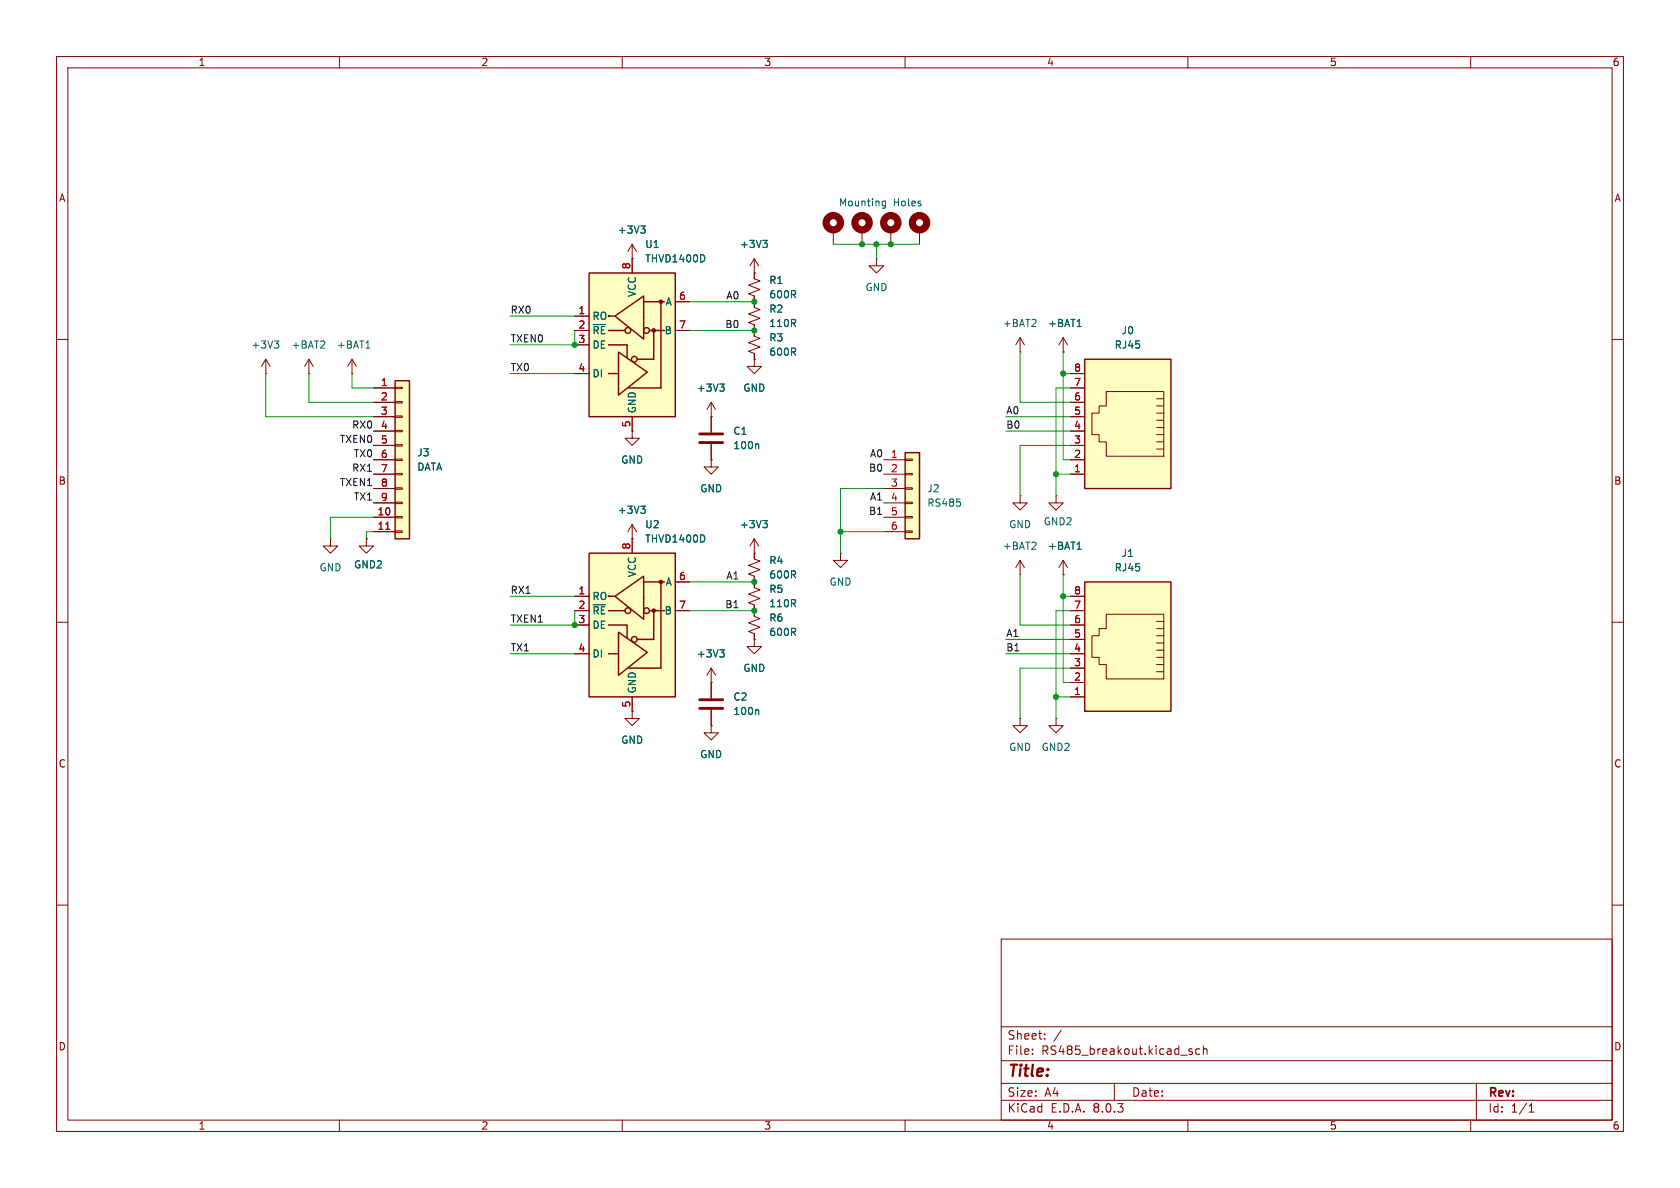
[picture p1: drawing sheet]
<svg xmlns="http://www.w3.org/2000/svg" width="297mm" height="210mm" viewBox="0 0 297 210" stroke-linecap="round" stroke-linejoin="round" font-family="sans-serif">
<g fill="none" stroke="#840000" stroke-width=".18">
<path d="M10 10h277v190h-277zM12 12h273v186h-273zM60 10v2M110 10v2M160 10v2M210 10v2M260 10v2M10 60h2M147.3 40.6v2.6M157.5 40.6v2.6M285 60h2M10 110h2"/>
<path d="M285 110h2M10 160h2M285 160h2M177 166h108v32h-108zM60 198v2M110 198v2M160 198v2M177 194.5h108M177 191.5h108M177 187.5h108M177 181.5h108M182.5 186.3v.1"/>
<path d="M182.5 185.5v.1M184.7 183.6v.1M184.7 182.8v.1M187.6 182.1l-1.3 2M197 191.5v3M210 198v2M210.2 185.7l.6 .4-.2 .3-.4-.1M210.7 185.5l-.3-.1-.2 .2M212.1 185.5l-.4-.1-.3 .3v.4l.1 .2h.6M212.7 185.5l.3-.1 .3 .1 .1 .9M212.7 184.9v1.5M260 198v2"/>
<path d="M261 191.5v6.5M270.3 196.6h.9M270.3 195.5l.4-.4v1.5"/>
</g>
<g fill="none" stroke="#840000" stroke-width="1.3">
<circle cx="147.3" cy="39.4" r="1.27"/>
<circle cx="157.5" cy="39.4" r="1.27"/>
</g>
<path d="M191.8 63.5h15.2v22.9h-15.2z" fill="#ffffc2"/>
<g fill="none" stroke="#840000" stroke-width=".18">
<path d="M162.6 40.6v2.6M189.2 78.7h2.6M189.2 76.2h2.6M189.2 73.7h2.6M189.2 71.1h2.6M189.2 68.6h2.6M189.2 66h2.6M195.6 69.2h10.1v11.4h-10.1v-2.5h-1.3v-1.3h-1.3v-3.8h1.3v-1.2h1.3zM204.5 79.4h1.2M204.5 78.1h1.2M204.5 76.8h1.2M204.5 75.6h1.2"/>
<path d="M204.5 74.3h1.2M204.5 73h1.2M204.5 71.8h1.2M204.5 70.5h1.2M189.2 83.8h2.6M189.2 81.3h2.6"/>
</g>
<path d="M191.8 63.5h15.2v22.9h-15.2z" fill="none" stroke="#840000" stroke-width=".25"/>
<circle cx="162.6" cy="39.4" r="1.27" fill="none" stroke="#840000" stroke-width="1.3"/>
<path d="M69.8 67.3h2.6v28h-2.6z" fill="#ffffc2"/>
<g fill="none" stroke="#840000" stroke-width=".18">
<path d="M133.3 48.3h.1M133.3 53.3v1.1l1.1 .3-2.1 .8 2.1 .8-2.1 .7 1 .4v1M133.3 45.7l-.7 1.3M133.3 45.7v2.6M133.3 45.7l.8 1.3M152.4 40.6v2.6M188 59.7l-.8 1.3M188 59.7v2.5M188 59.7l.7 1.3M47 66h.1M47 63.5l-.8 1.3M47 63.5v2.5"/>
<path d="M47 63.5l.8 1.3M54.6 66h.1M54.6 63.5l-.8 1.3M54.6 63.5v2.5M54.6 63.5l.8 1.3M62.2 66h.1M62.2 63.5l-.7 1.3M62.2 63.5v2.5M62.2 63.5l.8 1.3M66 68.6h3.8M66 71.1h3.8M66 73.7h3.8"/>
<path d="M66 76.2h3.8M66 78.7h3.8M69.8 78.6h1.3v.3h-1.3zM69.8 76.1h1.3v.2h-1.3zM69.8 73.5h1.3v.3h-1.3zM69.8 71h1.3v.2h-1.3zM69.8 68.5h1.3v.2h-1.3zM188 62.2h.1M66 91.4h3.8M66 94h3.8M66 81.3h3.8M66 83.8h3.8"/>
<path d="M66 86.4h3.8M66 88.9h3.8M69.8 93.9h1.3v.2h-1.3zM69.8 91.3h1.3v.3h-1.3zM69.8 88.8h1.3v.2h-1.3zM69.8 86.2h1.3v.3h-1.3zM69.8 83.7h1.3v.2h-1.3zM69.8 81.2h1.3v.2h-1.3zM180.3 87.6v1.3h1.3l-1.3 1.3-1.2-1.3h1.2M180.3 87.6h.1M186.7 127v1.3h1.3l-1.3 1.2-1.3-1.2h1.3M186.7 127h.1"/>
</g>
<path d="M69.8 67.3h2.6v28h-2.6z" fill="none" stroke="#840000" stroke-width=".25"/>
<path d="M68.2 93.6h.7" fill="none" stroke="#a90000" stroke-width=".18"/>
<circle cx="152.4" cy="39.4" r="1.27" fill="none" stroke="#840000" stroke-width="1.3"/>
<path d="M134.9 42.5h.7l-.4 .5M135.4 43l.2 .2v.3l-.2 .3M190.4 57.7h.7M48.5 60.3h.8l-.4 .5M49 60.8l.3 .2v.3l-.3 .2M64.7 61.5h.7" fill="none" stroke="#006464" stroke-width=".18"/>
<path d="M191.8 102.9h15.2v22.8h-15.2z" fill="#ffffc2"/>
<g fill="none" stroke="#840000" stroke-width=".18">
<path d="M133.3 48.3v1l1.1 .4-2.1 .7 2.1 .8-2.1 .7 1 .4v1M189.2 118.1h2.6M189.2 115.6h2.6M189.2 113h2.6M189.2 110.5h2.6M189.2 108h2.6M189.2 105.4h2.6M195.6 108.6h10.1v11.4h-10.1v-2.5h-1.3v-1.3h-1.3v-3.8h1.3v-1.3h1.3zM204.5 118.7h1.2M204.5 117.5h1.2M204.5 116.2h1.2M204.5 114.9h1.2"/>
<path d="M204.5 113.7h1.2M204.5 112.4h1.2M204.5 111.1h1.2M204.5 109.9h1.2M189.2 123.2h2.6M189.2 120.7h2.6"/>
</g>
<path d="M191.8 102.9h15.2v22.8h-15.2z" fill="none" stroke="#840000" stroke-width=".25"/>
<path d="M160 80h2.6v15.3h-2.6z" fill="#ffffc2"/>
<g fill="none" stroke="#840000" stroke-width=".18">
<path d="M133.3 58.4v1l1.1 .4-2.1 .8 2.1 .7-2.1 .8 1 .4v1M125.7 73.7h.1M125.7 71.1l-.7 1.3M125.7 71.1v2.6M125.7 71.1l.8 1.3M156.2 81.3h3.8M156.2 83.8h3.8M156.2 86.4h3.8M156.2 88.9h3.8M156.2 91.4h3.8M156.2 94h3.8M160 93.9h1.3v.2h-1.3z"/>
<path d="M160 91.3h1.3v.3h-1.3zM160 88.8h1.3v.2h-1.3zM160 86.2h1.3v.3h-1.3zM160 83.7h1.3v.2h-1.3zM160 81.2h1.3v.2h-1.3zM133.3 113v1.3h1.3l-1.3 1.3-1.2-1.3h1.2M133.3 113h.1"/>
</g>
<path d="M160 80h2.6v15.3h-2.6z" fill="none" stroke="#840000" stroke-width=".25"/>
<path d="M127.2 67.9h.8l-.4 .5M127.8 68.4l.2 .2v.3l-.2 .3M169.7 88.8v.6" fill="none" stroke="#006464" stroke-width=".18"/>
<path d="M104.1 97.8h15.3v25.4h-15.3z" fill="#ffffc2"/>
<g fill="none" stroke="#840000" stroke-width=".25">
<path d="M104.1 97.8h15.3v25.4h-15.3zM107.6 110.5h3.3v2.3M107.6 108h2.9M107.6 115.6h1.6M107.7 105.4h-.1h1M108.7 105.4l5.1-3.5v7.6zM109.3 111.8l5.1 3.5-5.1 4.1zM113.8 102.9h3.7M114.8 108h2.7M115.6 108v5h-3M116.8 102.9v15.2h-5.7"/>
<circle cx="111" cy="108" r=".51"/>
<circle cx="112.1" cy="113" r=".51"/>
<circle cx="114.3" cy="108" r=".51"/>
</g>
<g fill="#840000" stroke="#840000" stroke-width=".25">
<circle cx="115.6" cy="108" r=".28"/>
<circle cx="116.8" cy="102.9" r=".28"/>
</g>
<g fill="none" stroke="#840000" stroke-width=".18">
<path d="M154.9 45.7v1.3h1.3l-1.3 1.3-1.2-1.3h1.2M154.9 45.7h.1M111.8 76.2v1.3h1.2l-1.2 1.2-1.3-1.2h1.3M111.8 76.2h.1M125.7 73.7v2.8M125.7 78.5v2.8M133.3 63.5v1.3h1.3l-1.3 1.2-1.2-1.2h1.2M133.3 63.5h.1M58.4 95.3v1.2h1.3l-1.3 1.3-1.3-1.3h1.3M58.4 95.3h.1M64.8 95.3v1.2h1.2l-1.2 1.3-1.3-1.3h1.3M64.8 95.3h.1"/>
<path d="M111.8 95.3h.1M111.8 92.7v5.1M111.8 92.7l-.8 1.3M111.8 92.7l.7 1.3M125.7 81.3v1.3h1.3l-1.3 1.2-1.2-1.2h1.2M125.7 81.3h.1M133.3 97.8v1l1.1 .4-2.1 .7 2.1 .8-2.1 .8 1 .4v2l1.1 .4-2.1 .7 2.1 .8-2.1 .8 1 .3v2.1l1.1 .3-2.1 .8 2.1 .8-2.1 .7 1 .4v1M101.6 105.4h2.5M101.6 108h2.5M101.6 110.5h2.5M101.6 115.6h2.5M119.4 108h2.5"/>
<path d="M119.4 102.9h2.5M125.7 118.1v5.3M125.7 118.1l-.7 1.3M125.7 118.1l.8 1.3M111.8 125.7v1.3h1.2l-1.2 1.3-1.3-1.3h1.3M111.8 125.7h.1M111.8 123.2v2.5M125.7 128.3v1.2h1.3l-1.3 1.3-1.2-1.3h1.2M125.7 128.3h.1M125.7 120.7h.1M125.7 125.5v2.8"/>
</g>
<path d="M133.9 78.5l.2 .2v.6M113.3 89.5h.8l-.5 .5M113.8 90l.3 .2v.3l-.3 .2M124.5 94.7l.1 .4-.1 .5M127.2 114.9h.8l-.4 .5M127.8 115.4l.2 .2v.3l-.2 .2M133.9 125.5l.2 .1v.7" fill="none" stroke="#006464" stroke-width=".18"/>
<path d="M123.7 78.2h4.1M123.7 76.7h4.1M123.7 125.2h4.1M123.7 123.7h4.1" fill="none" stroke="#840000" stroke-width=".51"/>
<path d="M104.1 48.3h15.3v25.4h-15.3z" fill="#ffffc2"/>
<g fill="none" stroke="#840000" stroke-width=".25">
<path d="M104.1 48.3h15.3v25.4h-15.3zM107.6 58.4h2.9M107.7 55.9h-.1h1M108.7 55.9l5.1-3.6v7.6zM113.8 53.3h3.7M114.8 58.4h2.7M115.6 58.4v5.1h-3M116.8 53.3v15.3h-5.7M107.6 61h3.3v2.2M107.6 66h1.6M109.3 62.2l5.1 3.6-5.1 4.1z"/>
<circle cx="111" cy="58.4" r=".51"/>
<circle cx="114.3" cy="58.4" r=".51"/>
<circle cx="112.1" cy="63.5" r=".51"/>
</g>
<g fill="#840000" stroke="#840000" stroke-width=".25">
<circle cx="115.6" cy="58.4" r=".28"/>
<circle cx="116.8" cy="53.3" r=".28"/>
</g>
<g fill="none" stroke="#840000" stroke-width=".18">
<path d="M101.6 55.9h2.5M101.6 58.4h2.5M111.8 45.7h.1M111.8 43.2v5.1M111.8 43.2l-.8 1.3M111.8 43.2l.7 1.3M119.4 58.4h2.5M119.4 53.3h2.5M133.3 48.3h.1M133.3 48.3v1M133.3 52.3v2.1M133.3 57.4v2"/>
<path d="M180.3 59.7l-.7 1.3M180.3 59.7v2.5M180.3 59.7l.8 1.3M66 68.6h3.8M66 71.1h3.8M66 73.7h3.8M66 76.2h3.8M66 78.7h3.8M101.6 61h2.5M101.6 66h2.5M111.8 76.2h.1M111.8 73.7v2.5"/>
<path d="M125.7 73.7h.1M125.7 73.7v2.8M125.7 78.5v2.8M133.3 63.5h.1M133.3 62.5v1M180.3 62.2h.1M188 62.2h.1M189.2 66h2.6M189.2 68.6h2.6M189.2 71.1h2.6M189.2 73.7h2.6M189.2 76.2h2.6"/>
<path d="M189.2 78.7h2.6M64.8 95.3h.1M66 91.4h3.8M66 94h3.8M66 81.3h3.8M66 83.8h3.8M66 86.4h3.8M66 88.9h3.8M111.8 95.3h.1M111.8 95.3v2.5M125.7 81.3h.1M133.3 97.8h.1"/>
<path d="M133.3 95.3l-.7 1.2M133.3 95.3v3.5M133.3 95.3l.8 1.2M148.6 97.8v1.3h1.3l-1.3 1.2-1.3-1.2h1.3M148.6 97.8h.1M180.3 99.1v2.5M180.3 99.1l-.7 1.2M180.3 99.1l.8 1.2M186.7 87.6v1.3h1.3l-1.3 1.3-1.3-1.3h1.3M186.7 87.6h.1M188 99.1l-.8 1.2M188 99.1v2.5"/>
<path d="M188 99.1l.7 1.2M189.2 81.3h2.6M189.2 83.8h2.6M101.6 115.6h2.5M101.6 110.5h2.5M101.6 108h2.5M101.6 105.4h2.5M119.4 108h2.5M119.4 102.9h2.5M133.3 113h.1M133.3 101.9v2M133.3 106.9v2.1"/>
<path d="M133.3 112v1M180.3 101.6h.1M188 101.6h.1M189.2 118.1h2.6M189.2 115.6h2.6M189.2 113h2.6M189.2 110.5h2.6M189.2 108h2.6M189.2 105.4h2.6M111.8 125.7h.1M111.8 123.2v2.5M125.7 120.7h.1"/>
<path d="M125.7 128.3h.1M125.7 120.7v2.7M125.7 125.5v2.8M180.3 127v1.3h1.3l-1.3 1.2-1.2-1.2h1.2M180.3 127h.1M189.2 123.2h2.6M189.2 120.7h2.6"/>
</g>
<g fill="none" stroke="#006464" stroke-width=".18">
<path d="M113.3 39.9h.8l-.5 .5M113.8 40.4l.3 .3v.3l-.3 .2M124.5 45.2l.1 .4-.1 .5M134.9 42.5h.7l-.4 .5M135.4 43l.2 .2v.3l-.2 .3M190.4 57.7h.7M127.2 67.9h.8l-.4 .5M127.8 68.4l.2 .2v.3l-.2 .3M133.9 78.5l.2 .2v.6M113.3 89.5h.8l-.5 .5M113.8 90l.3 .2v.3l-.3 .2M124.5 94.7l.1 .4-.1 .5"/>
<path d="M134.9 92h.7l-.4 .5M135.4 92.5l.2 .2v.3l-.2 .3M190.4 97.1h.7M127.2 114.9h.8l-.4 .5M127.8 115.4l.2 .2v.3l-.2 .2M133.9 125.5l.2 .1v.7"/>
</g>
<path d="M156 36.3l.2 .1 .3-.1M156.5 35.6v1l-.2 .2h-.3M156.5 35.6h-.3l-.2 .1" fill="none" stroke="#0000c2" stroke-width=".18"/>
<g fill="none" stroke="#009600" stroke-width=".18">
<path d="M90.2 55.9h11.4M101.6 58.4v2.6h-11.4M121.9 58.4h11.4M121.9 53.3h11.4M147.3 43.2h15.3M154.9 43.2v2.5M47 66v7.7h19M54.6 66v5.1h11.4M62.2 66v2.6h3.8M90.2 66h11.4M177.8 73.7h11.4M177.8 76.2h11.4"/>
<path d="M180.3 62.2v8.9h8.9M188 62.2v19.1h1.2M188 66h1.2M189.2 68.6h-2.5v19M189.2 78.7h-8.9v8.9M66 94h-1.2v1.3M66 91.4h-7.6v3.9M148.6 94h7.6M156.2 86.4h-7.6v11.4M186.7 83.8h2.5M90.2 105.4h11.4M90.2 115.6h11.4"/>
<path d="M101.6 108v2.5h-11.4M121.9 108h11.4M121.9 102.9h11.4M177.8 115.6h11.4M177.8 113h11.4M180.3 101.6v8.9h8.9M188 101.6v19.1h1.2M188 105.4h1.2M189.2 108h-2.5v19M189.2 118.1h-8.9v8.9M186.7 123.2h2.5"/>
</g>
<path d="M68.2 93.6h.7" fill="none" stroke="#a90000" stroke-width=".18"/>
<g fill="#009600" stroke="#009600" stroke-width=".18">
<circle cx="152.4" cy="43.2" r=".46"/>
<circle cx="154.9" cy="43.2" r=".46"/>
<circle cx="188" cy="66" r=".46"/>
<circle cx="186.7" cy="83.8" r=".46"/>
<circle cx="157.5" cy="43.2" r=".46"/>
<circle cx="133.3" cy="53.3" r=".46"/>
<circle cx="133.3" cy="58.4" r=".46"/>
<circle cx="186.7" cy="123.2" r=".46"/>
<circle cx="188" cy="105.4" r=".46"/>
<circle cx="148.6" cy="94" r=".46"/>
<circle cx="101.6" cy="61" r=".46"/>
<circle cx="101.6" cy="110.5" r=".46"/>
<circle cx="133.3" cy="108" r=".46"/>
<circle cx="133.3" cy="102.9" r=".46"/>
</g>
<text font-size="2.8" fill="#840000" x="178" y="190.9">Title:</text>
<g font-size="2.1" fill="#840000">
<text x="178" y="184">Sheet:</text>
<text x="178" y="186.7">File:</text>
<text x="184.1" y="186.7">RS485_breakout.kicad_sch</text>
<text x="178" y="196.9">KiCad</text>
<text x="178" y="194.1">Size:</text>
<text x="184.7" y="194.1">A4</text>
<text x="185.7" y="196.9">E.D.A.</text>
<text x="193.3" y="196.9">8.0.3</text>
<text x="200" y="194.1">Date:</text>
<text x="263" y="194.3">Rev:</text>
<text x="263" y="196.9">Id:</text>
<text x="267.1" y="196.9">1/1</text>
</g>
<g font-size="1.8" fill="#840000">
<text x="35" y="11.9">1</text>
<text x="85" y="11.9">2</text>
<text x="135" y="11.9">3</text>
<text x="185" y="11.9">4</text>
<text x="235" y="11.9">5</text>
<text x="285" y="11.9">6</text>
<text x="10.3" y="35.9">A</text>
<text x="285.3" y="35.9">A</text>
<text x="10.3" y="85.9">B</text>
<text x="285.3" y="85.9">B</text>
<text x="10.3" y="135.9">C</text>
<text x="285.3" y="135.9">C</text>
<text x="10.3" y="185.9">D</text>
<text x="285.3" y="185.9">D</text>
<text x="35" y="199.9">1</text>
<text x="85" y="199.9">2</text>
<text x="135" y="199.9">3</text>
<text x="185" y="199.9">4</text>
<text x="235" y="199.9">5</text>
<text x="285" y="199.9">6</text>
</g>
<g font-size="1.8" fill="#006464">
<text x="109.1" y="41.5">+3V3</text>
<text x="114" y="44">U1</text>
<text x="114" y="46.6">THVD1400D</text>
<text x="130.7" y="44">+3V3</text>
<text x="112.6" y="52.6" transform="rotate(-90 112.6 52.6)">VCC</text>
<text x="135.9" y="50.4">R1</text>
<text x="135.9" y="52.9">600R</text>
<text x="152.9" y="51.7">GND</text>
<text x="104.6" y="56.7">RO</text>
<text x="104.6" y="59.3">~{RE}</text>
<text x="117.4" y="59.3">B</text>
<text x="117.6" y="54.2">A</text>
<text x="135.9" y="55.5">R2</text>
<text x="135.9" y="58">110R</text>
<text x="177.2" y="58">+BAT2</text>
<text x="185.2" y="58">+BAT1</text>
<text x="198.2" y="59.3">J0</text>
<text x="44.3" y="61.8">+3V3</text>
<text x="51.5" y="61.8">+BAT2</text>
<text x="59.4" y="61.8">+BAT1</text>
<text x="104.6" y="61.8">DE</text>
<text x="135.9" y="60.6">R3</text>
<text x="135.9" y="63.1">600R</text>
<text x="197" y="61.8">RJ45</text>
<text x="104.6" y="66.9">DI</text>
<text x="123.1" y="69.4">+3V3</text>
<text x="131.3" y="69.4">GND</text>
<text x="112.6" y="73.2" transform="rotate(-90 112.6 73.2)">GND</text>
<text x="129.5" y="77.1">C1</text>
<text x="73.7" y="80.9">J3</text>
<text x="73.7" y="83.4">DATA</text>
<text x="109.7" y="82.1">GND</text>
<text x="129.5" y="79.6">100n</text>
<text x="123.7" y="87.2">GND</text>
<text x="163.8" y="87.2">J2</text>
<text x="163.8" y="89.8">RS485</text>
<text x="109.1" y="91">+3V3</text>
<text x="114" y="93.6">U2</text>
<text x="130.7" y="93.6">+3V3</text>
<text x="178.3" y="93.6">GND</text>
<text x="184.4" y="93.1">GND2</text>
<text x="56.4" y="101.2">GND</text>
<text x="62.5" y="100.7">GND2</text>
<text x="114" y="96.1">THVD1400D</text>
<text x="135.9" y="99.9">R4</text>
<text x="177.2" y="97.4">+BAT2</text>
<text x="185.2" y="97.4">+BAT1</text>
<text x="197" y="101.2">RJ45</text>
<text x="198.2" y="98.7">J1</text>
<text x="104.6" y="106.3">RO</text>
<text x="112.6" y="102.1" transform="rotate(-90 112.6 102.1)">VCC</text>
<text x="117.6" y="103.7">A</text>
<text x="135.9" y="102.5">600R</text>
<text x="135.9" y="105">R5</text>
<text x="135.9" y="107.5">110R</text>
<text x="146.6" y="103.7">GND</text>
<text x="104.6" y="108.8">~{RE}</text>
<text x="104.6" y="111.4">DE</text>
<text x="117.4" y="108.8">B</text>
<text x="135.9" y="110.1">R6</text>
<text x="135.9" y="112.6">600R</text>
<text x="104.6" y="116.4">DI</text>
<text x="123.1" y="116.4">+3V3</text>
<text x="131.3" y="119">GND</text>
<text x="112.6" y="122.7" transform="rotate(-90 112.6 122.7)">GND</text>
<text x="129.5" y="124.1">C2</text>
<text x="109.7" y="131.7">GND</text>
<text x="129.5" y="126.6">100n</text>
<text x="123.7" y="134.2">GND</text>
<text x="178.3" y="132.9">GND</text>
<text x="184" y="132.9">GND2</text>
</g>
<g font-size="1.8" fill="#0000c2">
<text x="148.2" y="36.7">Mounting</text>
<text x="157.9" y="36.7">Holes</text>
</g>
<g font-size="1.8" fill="#a90000">
<text x="111.5" y="47.7" transform="rotate(-90 111.5 47.7)">8</text>
<text x="119.9" y="53.1">6</text>
<text x="102.2" y="55.6">1</text>
<text x="102.2" y="58.2">2</text>
<text x="119.9" y="58.2">7</text>
<text x="102.2" y="60.7">3</text>
<text x="102.2" y="65.8">4</text>
<text x="189.8" y="65.8">8</text>
<text x="67.2" y="68.3">1</text>
<text x="67.2" y="70.9">2</text>
<text x="189.8" y="70.9">6</text>
<text x="189.8" y="68.3">7</text>
<text x="67.2" y="73.4">3</text>
<text x="67.2" y="75.9">4</text>
<text x="111.5" y="75.6" transform="rotate(-90 111.5 75.6)">5</text>
<text x="189.8" y="75.9">4</text>
<text x="189.8" y="73.4">5</text>
<text x="67.2" y="78.5">5</text>
<text x="67.2" y="81">6</text>
<text x="67.2" y="83.6">7</text>
<text x="157.4" y="81">1</text>
<text x="157.4" y="83.6">2</text>
<text x="189.8" y="83.6">1</text>
<text x="189.8" y="81">2</text>
<text x="189.8" y="78.5">3</text>
<text x="67.2" y="86.1">8</text>
<text x="67.2" y="88.6">9</text>
<text x="157.4" y="86.1">3</text>
<text x="157.4" y="88.6">4</text>
<text x="66.6" y="91.2">10</text>
<text x="66.6" y="93.7">11</text>
<text x="157.4" y="91.2">5</text>
<text x="157.4" y="93.7">6</text>
<text x="111.5" y="97.2" transform="rotate(-90 111.5 97.2)">8</text>
<text x="102.2" y="105.2">1</text>
<text x="102.2" y="107.7">2</text>
<text x="119.9" y="102.6">6</text>
<text x="119.9" y="107.7">7</text>
<text x="189.8" y="107.7">7</text>
<text x="189.8" y="105.2">8</text>
<text x="102.2" y="110.2">3</text>
<text x="189.8" y="112.8">5</text>
<text x="189.8" y="110.2">6</text>
<text x="102.2" y="115.3">4</text>
<text x="189.8" y="117.9">3</text>
<text x="189.8" y="115.3">4</text>
<text x="111.5" y="125.2" transform="rotate(-90 111.5 125.2)">5</text>
<text x="189.8" y="122.9">1</text>
<text x="189.8" y="120.4">2</text>
</g>
<g font-size="1.8" fill="#0f0f0f">
<text x="128.3" y="53">A0</text>
<text x="90.2" y="55.5">RX0</text>
<text x="128.1" y="58.1">B0</text>
<text x="90.2" y="65.7">TX0</text>
<text x="90.2" y="60.6">TXEN0</text>
<text x="62.1" y="75.9">RX0</text>
<text x="177.8" y="75.9">B0</text>
<text x="177.8" y="73.3">A0</text>
<text x="60" y="78.4">TXEN0</text>
<text x="62.1" y="83.5">RX1</text>
<text x="62.5" y="80.9">TX0</text>
<text x="153.5" y="83.5">B0</text>
<text x="153.7" y="80.9">A0</text>
<text x="60" y="86">TXEN1</text>
<text x="62.5" y="88.6">TX1</text>
<text x="153.7" y="88.6">A1</text>
<text x="153.5" y="91.1">B1</text>
<text x="90.2" y="105.1">RX1</text>
<text x="128.1" y="107.6">B1</text>
<text x="128.3" y="102.5">A1</text>
<text x="90.2" y="110.1">TXEN1</text>
<text x="177.8" y="112.7">A1</text>
<text x="90.2" y="115.2">TX1</text>
<text x="177.8" y="115.2">B1</text>
</g>
</svg>
